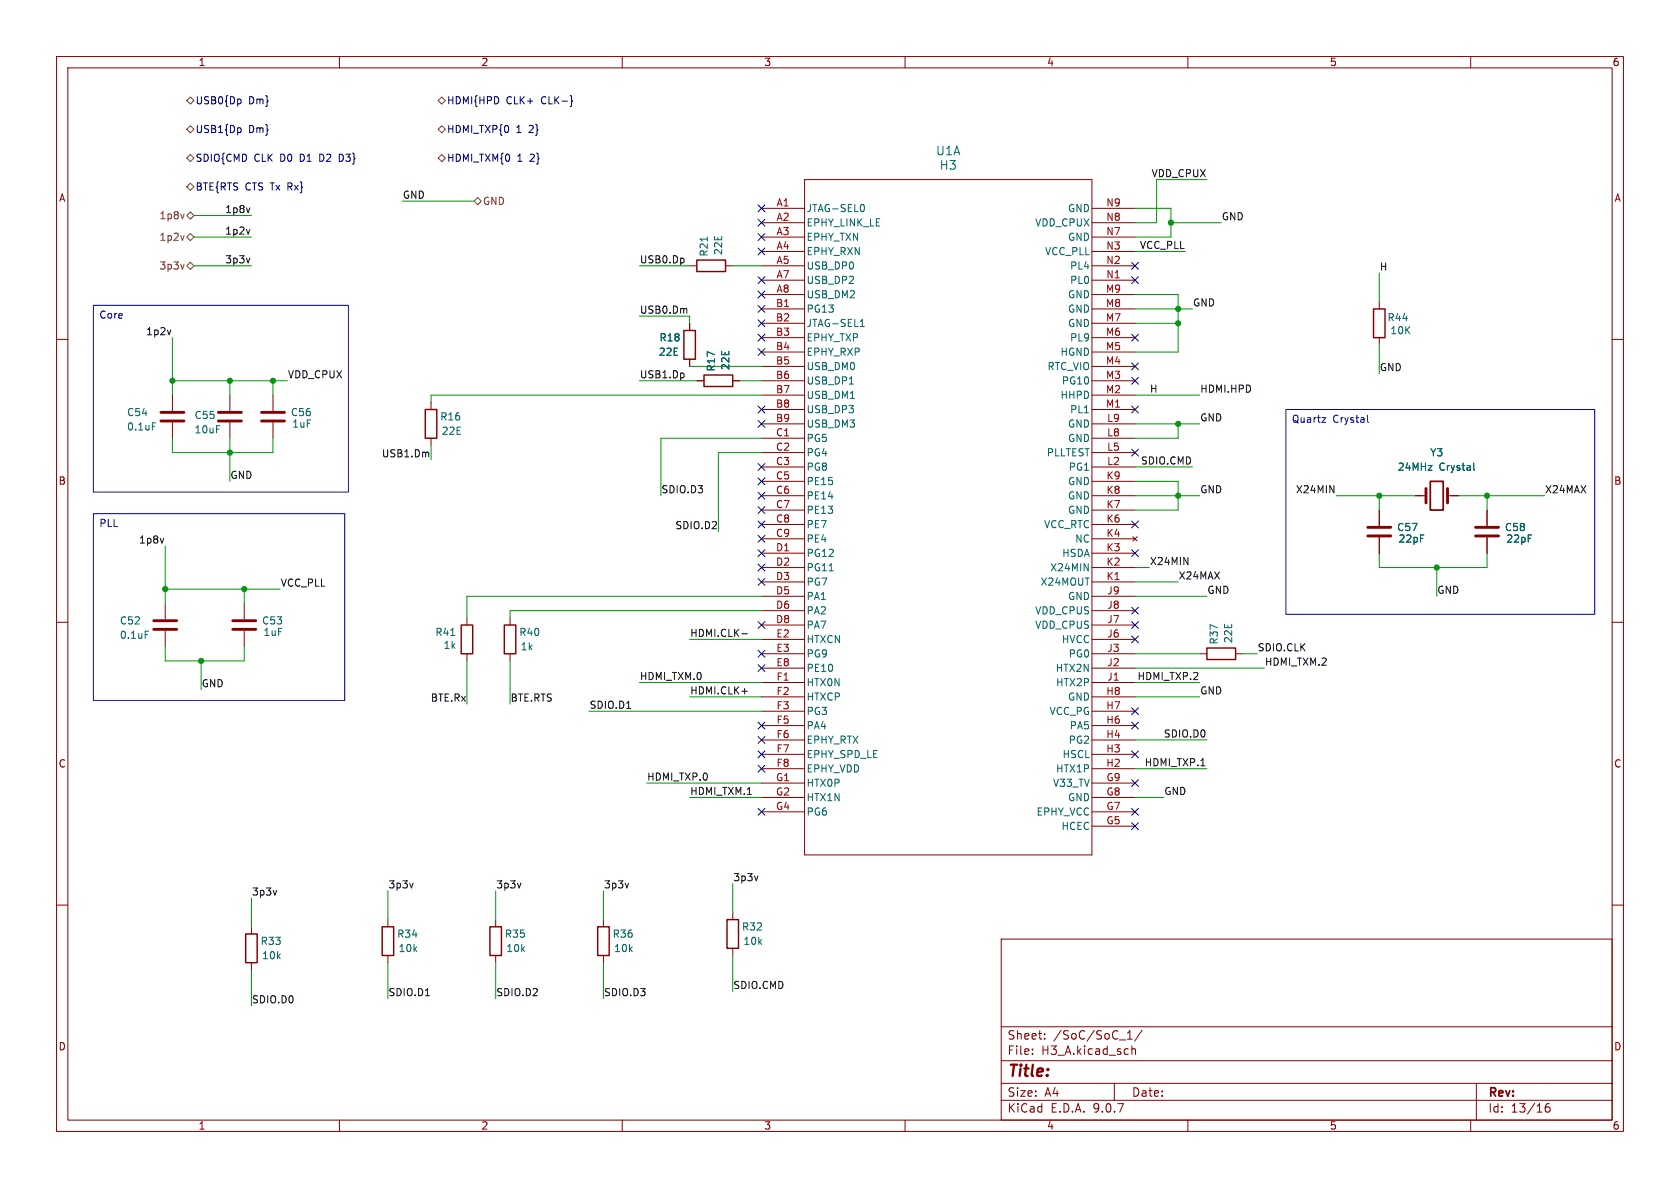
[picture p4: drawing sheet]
<svg xmlns="http://www.w3.org/2000/svg" width="297mm" height="210mm" viewBox="0 0 297 210" stroke-linecap="round" stroke-linejoin="round" font-family="sans-serif">
<g fill="none" stroke="#840000" stroke-width=".18">
<path d="M10 10h277v190h-277zM12 12h273v186h-273zM60 10v2M110 10v2M160 10v2M210 10v2M260 10v2M134.6 36.8h7.6M134.6 39.4h7.6M142.2 31.8h50.8v119.3h-50.8zM193 36.8h7.7M193 39.4h7.7"/>
<path d="M121.9 47h1.3M121.9 57.2v1.2M128.3 47h1.2M134.6 41.9h7.6M134.6 44.5h7.6M134.6 47h7.6M134.6 49.5h7.6M134.6 52.1h7.6M134.6 54.6h7.6M134.6 57.2h7.6M134.6 59.7h7.6M193 41.9h7.7"/>
<path d="M193 44.5h7.7M193 47h7.7M193 49.5h7.7M193 52.1h7.7M193 54.6h7.7M193 57.2h7.7M193 59.7h7.7M243.8 53.3v1.3M243.8 59.7v1.3M10 60h2M30.5 69.9v2.7M30.5 74.7v2.8"/>
<path d="M40.6 69.9v2.7M40.6 74.7v2.8M48.3 69.9v2.7M48.3 74.7v2.8M76.2 71.1v1.3M76.2 77.5v1.2M121.9 63.5v1.3M123.2 67.3h1.3M129.5 67.3h1.3M134.6 67.3h7.6M134.6 62.2h7.6M134.6 64.8h7.6"/>
<path d="M134.6 69.9h7.6M134.6 72.4h7.6M134.6 74.9h7.6M134.6 77.5h7.6M193 67.3h7.7M193 62.2h7.7M193 64.8h7.7M193 69.9h7.7M193 72.4h7.7M193 74.9h7.7M193 77.5h7.7M285 60h2"/>
<path d="M134.6 80h7.6M134.6 82.6h7.6M134.6 85.1h7.6M134.6 87.6h7.6M134.6 90.2h7.6M134.6 92.7h7.6M134.6 95.3h7.6M134.6 97.8h7.6M193 80h7.7M193 82.6h7.7M193 85.1h7.7M193 87.6h7.7"/>
<path d="M193 90.2h7.7M193 92.7h7.7M193 95.3h7.7M193 97.8h7.7M200.3 94.9l.7 .7M201 94.9l-.7 .7M243.8 90.2v2.8M243.8 95v2.8M250.2 87.6h1.9M255.9 87.6h1.9M262.9 90.2v2.8M262.9 95v2.8"/>
<path d="M10 110h2M29.2 106.7v2.8M29.2 111.5v2.8M43.2 106.7v2.8M43.2 111.5v2.8M82.5 109.2v1.3M82.5 115.6v1.2M90.2 109.2v1.3M90.2 115.6v1.2M134.6 100.3h7.6M134.6 102.9h7.6M134.6 105.4h7.6"/>
<path d="M134.6 108h7.6M134.6 110.5h7.6M134.6 113h7.6M134.6 115.6h7.6M134.6 118.1h7.6M193 100.3h7.7M193 102.9h7.7M193 105.4h7.7M193 108h7.7M193 110.5h7.7M193 113h7.7M193 115.6h7.7"/>
<path d="M193 118.1h7.7M212.1 115.6h1.3M218.4 115.6h1.3M285 110h2M134.6 120.7h7.6M134.6 123.2h7.6M134.6 125.7h7.6M134.6 128.3h7.6M134.6 130.8h7.6M134.6 133.4h7.6M134.6 135.9h7.6M134.6 138.4h7.6"/>
<path d="M193 120.7h7.7M193 123.2h7.7M193 125.7h7.7M193 128.3h7.7M193 130.8h7.7M193 133.4h7.7M193 135.9h7.7M193 138.4h7.7M134.6 141h7.6M134.6 143.5h7.6M193 141h7.7M193 143.5h7.7"/>
<path d="M193 146.1h7.7M10 160h2M44.4 163.8v1.3M44.4 170.2v1.3M68.6 162.6v1.2M68.6 168.9v1.3M87.6 162.6v1.2M87.6 168.9v1.3M106.7 162.6v1.2M106.7 168.9v1.3M129.5 161.3v1.3M129.5 167.6v1.3"/>
<path d="M177 166h108v32h-108zM285 160h2M60 198v2M110 198v2M160 198v2M177 194.5h108M177 191.5h108M177 187.5h108M177 181.5h108M182.5 186.3v.1M182.5 185.5v.1M184.7 183.6v.1"/>
<path d="M184.7 182.8v.1M197 191.5v3M199.3 183.7h.9M199.3 182.6l.4-.4v1.5M200.1 184.9v1.5M200.1 185.5l.2-.1 .4 .1v.9M201.9 182.1l-1.3 2M210 198v2M260 198v2M261 191.5v6.5M273.9 195.1a.59 .59 0 0 0-.7 .6v.6l.1 .2 .4 .1 .3-.1v-.5l-.1-.3h-.4l-.3 .3"/>
</g>
<g fill="none" stroke="#840000" stroke-width=".25">
<path d="M120.9 58.4h2v5.1h-2zM123.2 46h5.1v2h-5.1zM242.8 54.6h2.1v5.1h-2.1zM75.2 72.4h2v5.1h-2zM124.5 66.3h5v2h-5zM81.5 110.5h2.1v5.1h-2.1zM89.2 110.5h2v5.1h-2zM213.4 114.6h5v2h-5zM43.4 165.1h2.1v5.1h-2.1zM67.6 163.8h2v5.1h-2zM86.6 163.8h2v5.1h-2zM105.7 163.8h2v5.1h-2z"/>
<path d="M128.5 162.6h2.1v5h-2.1z"/>
</g>
<g fill="none" stroke="#840000" stroke-width=".51">
<path d="M28.4 74.4h4.1M28.4 72.9h4.1M38.6 74.4h4.1M38.6 72.9h4.1M46.2 74.4h4.1M46.2 72.9h4.1M241.8 93.2h4.1M241.8 94.7h4.1M252.1 86.4v2.5M255.9 86.4v2.5M260.9 93.2h4M260.9 94.7h4"/>
<path d="M27.2 109.7h4M27.2 111.3h4M41.1 109.7h4.1M41.1 111.3h4.1"/>
</g>
<path d="M152.4 36.1a.68 .68 0 0 1 .4 .7 .68 .68 0 0 1-.4 .6M125 41.9v.7M152.1 57.7h.7M152.1 56.8l.4-.3v1.2M26.9 74.7h.6M150.2 67.9h.7M260.5 81.9v1l.2 .2M25.7 111.6h.6M79.7 112.3h.7M146.6 100.9h.7" fill="none" stroke="#006464" stroke-width=".18"/>
<path d="M252.9 85.1h2.2v5.1h-2.2z" fill="none" stroke="#840000" stroke-width=".3"/>
<g fill="none" stroke="#725600" stroke-width=".18">
<path d="M33 17.8l.7-.7 .6 .7-.6 .6zM77.5 17.8l.6-.7 .6 .7-.6 .6zM32.5 37.8l-.3 .9M33 33l.7-.6 .6 .6-.6 .7zM33 27.9l.7-.6 .6 .6-.6 .7zM33 38.1l.7-.6 .6 .6-.6 .6zM33.7 22.2l.6 .7-.6 .6-.7-.6zM77.5 27.9l.6-.6 .6 .6-.6 .7zM78.1 22.2l.6 .7-.6 .6-.6-.6zM83.8 35.6l.7-.7 .6 .7-.6 .6zM32.5 46.7l-.3 .9M32.5 41.6l-.3 .9"/>
<path d="M33 47l.7-.6 .6 .6-.6 .6zM33 41.9l.7-.6 .6 .6-.6 .6z"/>
</g>
<g fill="none" stroke="#000084" stroke-width=".18">
<path d="M42.4 17.5l.2 .3v.3l-.2 .3M100.9 16.9l.1 .2v.6l.2 .2-.2 .2v.6l-.1 .1M42.4 22.6l.2 .2v.4l-.2 .2M60.3 27.2h-.3v1.3h.3M134 38.8l1.2 1.2M134 36.2l1.2 1.2M135.2 38.8l-1.2 1.2M135.2 36.2l-1.2 1.2M134 51.5l1.2 1.2M134 48.9l1.2 1.2M134 41.3l1.2 1.2M134 43.8l1.2 1.3"/>
<path d="M134 54l1.2 1.2M134 59.1l1.2 1.2M134 56.5l1.2 1.3M135.2 51.5l-1.2 1.2M135.2 48.9l-1.2 1.2M135.2 41.3l-1.2 1.2M135.2 43.8l-1.2 1.3M135.2 54l-1.2 1.2M135.2 59.1l-1.2 1.2M135.2 56.5l-1.2 1.3M200.1 59.1l1.2 1.2M200.1 46.4l1.2 1.2"/>
<path d="M200.1 48.9l1.2 1.2M201.3 48.9l-1.2 1.2M201.3 59.1l-1.2 1.2M201.3 46.4l-1.2 1.2M134 71.8l1.2 1.2M134 74.3l1.2 1.2M134 61.6l1.2 1.2M135.2 71.8l-1.2 1.2M135.2 74.3l-1.2 1.2M135.2 61.6l-1.2 1.2M200.1 64.2l1.2 1.2M200.1 79.4l1.2 1.2"/>
<path d="M200.1 66.7l1.2 1.2M200.1 71.8l1.2 1.2M201.3 64.2l-1.2 1.2M201.3 79.4l-1.2 1.2M201.3 66.7l-1.2 1.2M201.3 71.8l-1.2 1.2M134 84.5l1.2 1.2M134 87l1.2 1.2M134 81.9l1.2 1.3M134 89.6l1.2 1.2M134 97.2l1.2 1.2M134 94.6l1.2 1.3"/>
<path d="M134 99.7l1.2 1.2M134 92.1l1.2 1.2M135.2 84.5l-1.2 1.2M135.2 87l-1.2 1.2M135.2 81.9l-1.2 1.3M135.2 89.6l-1.2 1.2M135.2 97.2l-1.2 1.2M135.2 94.6l-1.2 1.3M135.2 99.7l-1.2 1.2M135.2 92.1l-1.2 1.2M200.1 92.1l1.2 1.2M200.1 97.2l1.2 1.2"/>
<path d="M201.3 92.1l-1.2 1.2M201.3 97.2l-1.2 1.2M134 102.3l1.2 1.2M134 115l1.2 1.2M134 117.5l1.2 1.2M134 109.9l1.2 1.2M135.2 102.3l-1.2 1.2M135.2 115l-1.2 1.2M135.2 117.5l-1.2 1.2M135.2 109.9l-1.2 1.2M200.1 109.9l1.2 1.2M200.1 112.4l1.2 1.2"/>
<path d="M200.1 107.3l1.2 1.3M201.3 109.9l-1.2 1.2M201.3 112.4l-1.2 1.2M201.3 107.3l-1.2 1.3M134 127.7l1.2 1.2M134 130.2l1.2 1.2M134 135.3l1.2 1.2M134 132.7l1.2 1.3M135.2 130.2l-1.2 1.2M135.2 127.7l-1.2 1.2M135.2 135.3l-1.2 1.2M135.2 132.7l-1.2 1.3"/>
<path d="M200.1 137.8l1.2 1.2M200.1 132.7l1.2 1.3M200.1 127.7l1.2 1.2M200.1 125.1l1.2 1.2M201.3 137.8l-1.2 1.2M201.3 132.7l-1.2 1.3M201.3 127.7l-1.2 1.2M201.3 125.1l-1.2 1.2M134 142.9l1.2 1.2M135.2 142.9l-1.2 1.2M200.1 145.4l1.2 1.3M200.1 142.9l1.2 1.2"/>
<path d="M201.3 145.4l-1.2 1.3M201.3 142.9l-1.2 1.2"/>
</g>
<g fill="none" stroke="#0f0f0f" stroke-width=".18">
<path d="M44.2 36.7l-.3 .9M30.2 58.3l-.3 .9M44.2 40.6l-.3 .8M44.2 45.6l-.3 .9M121.4 54.6v.8M75.7 80l.1 .8M28.9 95.2l-.3 .8M131.2 112h.9M110.8 125.2h.7M131.2 122.2h.9M212.3 135.4h.7M48.9 157.4l-.3 .8"/>
<path d="M73 156.1l-.3 .9M92.1 156.1l-.3 .9M111.1 156.1l-.3 .9M134 154.9l-.3 .8M75.2 176h.7"/>
</g>
<g fill="none" stroke="#009600" stroke-width=".18">
<path d="M34.3 38.1h10.1M71.1 35.6h12.7M200.7 36.8h6.3v5.1h-6.3M207 39.4h8.9M213.4 31.8h-8.9v7.6h-3.8M30.5 59.7v10.2M34.3 41.9h10.1M34.3 47h10.1M113 47h8.9M113 55.9h8.9v1.3M129.5 47h5.1M200.7 52.1h7.6v10.1h-7.6"/>
<path d="M200.7 57.2h7.6M200.7 54.6h10.1M200.7 44.5h8.8M243.8 48.3v5M30.5 77.5v2.5h17.8v-2.5M30.5 67.3h20.3M40.6 67.3v2.6M40.6 77.5v7.6M48.3 67.3v2.6M76.2 78.7v2.6M113 67.3h10.2M121.9 64.8h12.7"/>
<path d="M130.8 67.3h3.8M134.6 69.9h-58.4v1.2M134.6 77.5h-17.8v10.1M200.7 74.9h11.4M200.7 69.9h11.4M208.3 74.9v2.6h-7.6M243.8 61v5M29.2 96.5v10.2M134.6 80h-7.6v14M200.7 87.6h11.4M200.7 85.1h7.6v5.1h-7.6M200.7 82.6h10.1"/>
<path d="M236.2 87.6h14M243.8 97.8v2.5h19.1v-2.5M243.8 87.6v2.6M257.8 87.6h15.2M262.9 87.6v2.6M29.2 114.3v2.5h14v-2.5M29.2 104.1h20.3M35.6 116.8v5.1M43.2 104.1v2.6M82.5 116.8v7.7M90.2 116.8v7.7M121.9 113h12.7"/>
<path d="M134.6 105.4h-52.1v3.8M134.6 108h-44.4v1.2M200.7 100.3h2.5M200.7 105.4h12.7M200.7 102.9h7.6M200.7 115.6h11.4M200.7 118.1h22.8M219.7 115.6h2.5M254 100.3v5.1M104.1 125.7h30.5M113 120.7h21.6M114.3 138.4h20.3"/>
<path d="M121.9 123.2h12.7M200.7 123.2h11.4M200.7 120.7h11.4M200.7 135.9h12.7M200.7 130.8h12.7M44.4 158.8v5M68.6 157.5v5.1M87.6 157.5v5.1M106.7 157.5v5.1M121.9 141h12.7M129.5 156.2v5.1M200.7 141h5"/>
<path d="M44.4 171.5v6.3M68.6 170.2v6.3M87.6 170.2v6.3M106.7 170.2v6.3M129.5 168.9v6.4"/>
</g>
<path d="M16.5 54h45.1v33h-45.1zM227.3 72.4h54.6v36.2h-54.6zM233.7 73.8h.7l-.7 .9h.7M241.7 73.4v1.1l.2 .2M16.5 90.8h44.5v33h-44.5z" fill="none" stroke="#0000c2" stroke-width=".18"/>
<g fill="#009600" stroke="#009600" stroke-width=".18">
<circle cx="35.6" cy="116.8" r=".46"/>
<circle cx="43.2" cy="104.1" r=".46"/>
<circle cx="30.5" cy="67.3" r=".46"/>
<circle cx="40.6" cy="67.3" r=".46"/>
<circle cx="48.3" cy="67.3" r=".46"/>
<circle cx="40.6" cy="80" r=".46"/>
<circle cx="29.2" cy="104.1" r=".46"/>
<circle cx="243.8" cy="87.6" r=".46"/>
<circle cx="262.9" cy="87.6" r=".46"/>
<circle cx="254" cy="100.3" r=".46"/>
<circle cx="208.3" cy="74.9" r=".46"/>
<circle cx="208.3" cy="87.6" r=".46"/>
<circle cx="208.3" cy="57.2" r=".46"/>
<circle cx="208.3" cy="54.6" r=".46"/>
<circle cx="207" cy="39.4" r=".46"/>
</g>
<text font-size="2.8" fill="#840000" x="178" y="190.9">Title:</text>
<g font-size="2.1" fill="#006464">
<text x="165.4" y="27.7">U1A</text>
<text x="166" y="30.2">H3</text>
</g>
<g font-size="2.1" fill="#840000">
<text x="178" y="184">Sheet:</text>
<text x="186.2" y="184">/SoC/SoC_1/</text>
<text x="178" y="186.7">File:</text>
<text x="184.1" y="186.7">H3_A.kicad_sch</text>
<text x="178" y="196.9">KiCad</text>
<text x="178" y="194.1">Size:</text>
<text x="184.7" y="194.1">A4</text>
<text x="185.7" y="196.9">E.D.A.</text>
<text x="193.3" y="196.9">9.0.7</text>
<text x="200" y="194.1">Date:</text>
<text x="263" y="194.3">Rev:</text>
<text x="263" y="196.9">Id:</text>
<text x="267.1" y="196.9">13/16</text>
</g>
<g font-size="1.8" fill="#840000">
<text x="35" y="11.9">1</text>
<text x="85" y="11.9">2</text>
<text x="135" y="11.9">3</text>
<text x="185" y="11.9">4</text>
<text x="235" y="11.9">5</text>
<text x="285" y="11.9">6</text>
<text x="10.3" y="35.9">A</text>
<text x="285.3" y="35.9">A</text>
<text x="10.3" y="85.9">B</text>
<text x="285.3" y="85.9">B</text>
<text x="10.3" y="135.9">C</text>
<text x="285.3" y="135.9">C</text>
<text x="10.3" y="185.9">D</text>
<text x="285.3" y="185.9">D</text>
<text x="35" y="199.9">1</text>
<text x="85" y="199.9">2</text>
<text x="135" y="199.9">3</text>
<text x="185" y="199.9">4</text>
<text x="235" y="199.9">5</text>
<text x="285" y="199.9">6</text>
</g>
<g font-size="1.8" fill="#000084">
<text x="34.5" y="23.7">USB1{Dp</text>
<text x="34.5" y="18.6">USB0{Dp</text>
<text x="43.9" y="23.7">Dm}</text>
<text x="43.9" y="18.6">Dm}</text>
<text x="78.9" y="23.7">HDMI_TXP{0</text>
<text x="78.9" y="18.6">HDMI{HPD</text>
<text x="89.5" y="18.6">CLK+</text>
<text x="91.2" y="23.7">1</text>
<text x="93.6" y="23.7">2}</text>
<text x="95.8" y="18.6">CLK-}</text>
<text x="34.5" y="28.8">SDIO{CMD</text>
<text x="44.9" y="28.8">CLK</text>
<text x="49.6" y="28.8">D0</text>
<text x="53.3" y="28.8">D1</text>
<text x="56.9" y="28.8">D2</text>
<text x="60.6" y="28.8">D3}</text>
<text x="78.9" y="28.8">HDMI_TXM{0</text>
<text x="91.4" y="28.8">1</text>
<text x="93.8" y="28.8">2}</text>
<text x="34.5" y="33.9">BTE{RTS</text>
<text x="43.3" y="33.9">CTS Tx Rx}</text>
</g>
<g font-size="1.8" fill="#0f0f0f">
<text x="71.1" y="35.2">GND</text>
<text x="203.5" y="31.4">VDD_CPUX</text>
<text x="39.7" y="41.6">1p2v</text>
<text x="39.7" y="37.8">1p8v</text>
<text x="215.9" y="39">GND</text>
<text x="39.7" y="46.6">3p3v</text>
<text x="113" y="46.6">USB0.Dp</text>
<text x="201.4" y="44.1">VCC_PLL</text>
<text x="243.8" y="47.9">H</text>
<text x="25.7" y="59.3">1p2v</text>
<text x="113" y="55.5">USB0.Dm</text>
<text x="210.8" y="54.3">GND</text>
<text x="243.8" y="65.7">GND</text>
<text x="50.8" y="67">VDD_CPUX</text>
<text x="113" y="67">USB1.Dp</text>
<text x="203.2" y="69.5">H</text>
<text x="212.1" y="69.5">HDMI.HPD</text>
<text x="212.1" y="74.6">GND</text>
<text x="67.4" y="80.9">USB1.Dm</text>
<text x="201.6" y="82.2">SDIO.CMD</text>
<text x="40.6" y="84.7">GND</text>
<text x="116.8" y="87.3">SDIO.D3</text>
<text x="212.1" y="87.3">GND</text>
<text x="229" y="87.3">X24MIN</text>
<text x="273" y="87.3">X24MAX</text>
<text x="119.3" y="93.6">SDIO.D2</text>
<text x="24.5" y="96.2">1p8v</text>
<text x="203.2" y="100">X24MIN</text>
<text x="49.5" y="103.8">VCC_PLL</text>
<text x="208.3" y="102.5">X24MAX</text>
<text x="213.4" y="105.1">GND</text>
<text x="254" y="105.1">GND</text>
<text x="121.9" y="112.7">HDMI.CLK-</text>
<text x="222.2" y="115.2">SDIO.CLK</text>
<text x="223.5" y="117.8">HDMI_TXM.2</text>
<text x="35.6" y="121.6">GND</text>
<text x="76.1" y="124.1">BTE.Rx</text>
<text x="90.2" y="124.1">BTE.RTS</text>
<text x="104.1" y="125.4">SDIO.D1</text>
<text x="113" y="120.3">HDMI_TXM.0</text>
<text x="121.9" y="122.8">HDMI.CLK+</text>
<text x="201" y="120.3">HDMI_TXP.2</text>
<text x="212.1" y="122.8">GND</text>
<text x="205.7" y="130.5">SDIO.D0</text>
<text x="202.3" y="135.5">HDMI_TXP.1</text>
<text x="114.3" y="138.1">HDMI_TXP.0</text>
<text x="121.9" y="140.6">HDMI_TXM.1</text>
<text x="205.7" y="140.6">GND</text>
<text x="129.5" y="155.9">3p3v</text>
<text x="44.4" y="158.4">3p3v</text>
<text x="68.6" y="157.1">3p3v</text>
<text x="87.6" y="157.1">3p3v</text>
<text x="106.7" y="157.1">3p3v</text>
<text x="44.4" y="177.5">SDIO.D0</text>
<text x="68.6" y="176.2">SDIO.D1</text>
<text x="87.6" y="176.2">SDIO.D2</text>
<text x="106.7" y="176.2">SDIO.D3</text>
<text x="129.5" y="174.9">SDIO.CMD</text>
</g>
<g font-size="1.8" fill="#725600">
<text x="28.1" y="39">1p8v</text>
<text x="85.3" y="36.4">GND</text>
<text x="28.1" y="47.9">3p3v</text>
<text x="28.1" y="42.8">1p2v</text>
</g>
<g font-size="1.8" fill="#a90000">
<text x="137.2" y="36.6">A1</text>
<text x="137.2" y="39.1">A2</text>
<text x="137.2" y="41.7">A3</text>
<text x="195.5" y="36.6">N9</text>
<text x="195.5" y="39.1">N8</text>
<text x="195.5" y="41.7">N7</text>
<text x="137.2" y="44.2">A4</text>
<text x="137.2" y="46.7">A5</text>
<text x="195.5" y="44.2">N3</text>
<text x="195.5" y="46.7">N2</text>
<text x="137.2" y="49.3">A7</text>
<text x="137.2" y="51.8">A8</text>
<text x="195.4" y="51.8">M9</text>
<text x="195.5" y="49.3">N1</text>
<text x="137.1" y="54.4">B1</text>
<text x="137.1" y="56.9">B2</text>
<text x="137.1" y="59.4">B3</text>
<text x="195.4" y="54.4">M8</text>
<text x="195.4" y="56.9">M7</text>
<text x="195.4" y="59.4">M6</text>
<text x="137.1" y="62">B4</text>
<text x="137.1" y="64.5">B5</text>
<text x="195.4" y="62">M5</text>
<text x="195.4" y="64.5">M4</text>
<text x="137.1" y="67.1">B6</text>
<text x="137.1" y="69.6">B7</text>
<text x="195.4" y="67.1">M3</text>
<text x="195.4" y="69.6">M2</text>
<text x="137.1" y="72.1">B8</text>
<text x="137.1" y="74.7">B9</text>
<text x="137.1" y="77.2">C1</text>
<text x="195.4" y="72.1">M1</text>
<text x="195.6" y="74.7">L9</text>
<text x="195.6" y="77.2">L8</text>
<text x="137.1" y="79.8">C2</text>
<text x="137.1" y="82.3">C3</text>
<text x="195.6" y="79.8">L5</text>
<text x="195.6" y="82.3">L2</text>
<text x="137.1" y="84.8">C5</text>
<text x="137.1" y="87.4">C6</text>
<text x="137.1" y="89.9">C7</text>
<text x="195.5" y="84.8">K9</text>
<text x="195.5" y="87.4">K8</text>
<text x="195.5" y="89.9">K7</text>
<text x="137.1" y="92.5">C8</text>
<text x="137.1" y="95">C9</text>
<text x="195.5" y="92.5">K6</text>
<text x="195.5" y="95">K4</text>
<text x="137.1" y="97.5">D1</text>
<text x="137.1" y="100.1">D2</text>
<text x="195.5" y="97.5">K3</text>
<text x="195.5" y="100.1">K2</text>
<text x="137.1" y="102.6">D3</text>
<text x="137.1" y="105.2">D5</text>
<text x="137.1" y="107.7">D6</text>
<text x="195.5" y="102.6">K1</text>
<text x="195.7" y="105.2">J9</text>
<text x="195.7" y="107.7">J8</text>
<text x="137.1" y="110.2">D8</text>
<text x="137.1" y="112.8">E2</text>
<text x="195.7" y="110.2">J7</text>
<text x="195.7" y="112.8">J6</text>
<text x="137.1" y="115.3">E3</text>
<text x="137.1" y="117.9">E8</text>
<text x="195.7" y="115.3">J3</text>
<text x="195.7" y="117.9">J2</text>
<text x="137.2" y="120.4">F1</text>
<text x="137.2" y="122.9">F2</text>
<text x="137.2" y="125.5">F3</text>
<text x="195.5" y="122.9">H8</text>
<text x="195.5" y="125.5">H7</text>
<text x="195.7" y="120.4">J1</text>
<text x="137.2" y="128">F5</text>
<text x="137.2" y="130.6">F6</text>
<text x="195.5" y="128">H6</text>
<text x="195.5" y="130.6">H4</text>
<text x="137.2" y="133.1">F7</text>
<text x="137.2" y="135.6">F8</text>
<text x="195.5" y="133.1">H3</text>
<text x="195.5" y="135.6">H2</text>
<text x="137.1" y="138.2">G1</text>
<text x="137.1" y="140.7">G2</text>
<text x="137.1" y="143.3">G4</text>
<text x="195.5" y="138.2">G9</text>
<text x="195.5" y="140.7">G8</text>
<text x="195.5" y="143.3">G7</text>
<text x="195.5" y="145.8">G5</text>
</g>
<g font-size="1.8" fill="#006464">
<text x="142.5" y="37.7">JTAG-SEL0</text>
<text x="142.5" y="40.2">EPHY_LINK_LE</text>
<text x="182.9" y="40.2">VDD_CPUX</text>
<text x="188.7" y="37.7">GND</text>
<text x="125.3" y="45.5" transform="rotate(-90 125.3 45.5)">R21</text>
<text x="127.9" y="45.2" transform="rotate(-90 127.9 45.2)">22E</text>
<text x="142.5" y="42.8">EPHY_TXN</text>
<text x="142.5" y="45.3">EPHY_RXN</text>
<text x="142.5" y="47.9">USB_DP0</text>
<text x="184.7" y="45.3">VCC_PLL</text>
<text x="188.7" y="42.8">GND</text>
<text x="189.1" y="47.9">PL4</text>
<text x="142.5" y="50.4">USB_DP2</text>
<text x="142.5" y="52.9">USB_DM2</text>
<text x="188.7" y="52.9">GND</text>
<text x="189.1" y="50.4">PL0</text>
<text x="142.5" y="55.5">PG13</text>
<text x="142.5" y="58">JTAG-SEL1</text>
<text x="188.7" y="55.5">GND</text>
<text x="188.7" y="58">GND</text>
<text x="245.2" y="57">R44</text>
<text x="245.7" y="59.3">10K</text>
<text x="116.4" y="63.1">22E</text>
<text x="116.5" y="60.6">R18</text>
<text x="126.6" y="65.8" transform="rotate(-90 126.6 65.8)">R17</text>
<text x="129.1" y="65.5" transform="rotate(-90 129.1 65.5)">22E</text>
<text x="142.5" y="60.6">EPHY_TXP</text>
<text x="142.5" y="63.1">EPHY_RXP</text>
<text x="142.5" y="65.6">USB_DM0</text>
<text x="185.1" y="65.6">RTC_VIO</text>
<text x="187.4" y="63.1">HGND</text>
<text x="189.1" y="60.6">PL9</text>
<text x="142.5" y="68.2">USB_DP1</text>
<text x="142.5" y="70.7">USB_DM1</text>
<text x="187.4" y="70.7">HHPD</text>
<text x="187.6" y="68.2">PG10</text>
<text x="22.4" y="73.8">C54</text>
<text x="22.4" y="76.3">0.1uF</text>
<text x="34.3" y="74.3">C55</text>
<text x="34.3" y="76.8">10uF</text>
<text x="51.3" y="73.8">C56</text>
<text x="51.6" y="75.8">1uF</text>
<text x="77.7" y="74.5">R16</text>
<text x="78" y="77.1">22E</text>
<text x="142.5" y="73.3">USB_DP3</text>
<text x="142.5" y="75.8">USB_DM3</text>
<text x="188.7" y="75.8">GND</text>
<text x="189.1" y="73.3">PL1</text>
<text x="142.5" y="78.3">PG5</text>
<text x="142.5" y="80.9">PG4</text>
<text x="142.5" y="83.4">PG8</text>
<text x="185" y="80.9">PLLTEST</text>
<text x="188.7" y="78.3">GND</text>
<text x="188.8" y="83.4">PG1</text>
<text x="247" y="83.4">24MHz</text>
<text x="252.7" y="80.9">Y3</text>
<text x="254.4" y="83.4">Crystal</text>
<text x="142.5" y="86">PE15</text>
<text x="142.5" y="88.5">PE14</text>
<text x="188.7" y="86">GND</text>
<text x="188.7" y="88.5">GND</text>
<text x="142.5" y="91">PE13</text>
<text x="142.5" y="93.6">PE7</text>
<text x="184.5" y="93.6">VCC_RTC</text>
<text x="188.7" y="91">GND</text>
<text x="246.9" y="94.1">C57</text>
<text x="265.9" y="94.1">C58</text>
<text x="142.5" y="96.1">PE4</text>
<text x="142.5" y="98.7">PG12</text>
<text x="142.5" y="101.2">PG11</text>
<text x="185.6" y="101.2">X24MIN</text>
<text x="187.7" y="98.7">HSDA</text>
<text x="190" y="96.1">NC</text>
<text x="247.2" y="96.1">22pF</text>
<text x="266.2" y="96.1">22pF</text>
<text x="142.5" y="103.7">PG7</text>
<text x="142.5" y="106.3">PA1</text>
<text x="183.9" y="103.7">X24MOUT</text>
<text x="188.7" y="106.3">GND</text>
<text x="21.1" y="110.6">C52</text>
<text x="21.1" y="113.1">0.1uF</text>
<text x="46.2" y="110.6">C53</text>
<text x="46.5" y="112.6">1uF</text>
<text x="76.9" y="112.6">R41</text>
<text x="91.7" y="112.6">R40</text>
<text x="142.5" y="108.8">PA2</text>
<text x="142.5" y="111.4">PA7</text>
<text x="142.5" y="113.9">HTXCN</text>
<text x="182.9" y="108.8">VDD_CPUS</text>
<text x="182.9" y="111.4">VDD_CPUS</text>
<text x="187.6" y="113.9">HVCC</text>
<text x="218" y="113.8" transform="rotate(-90 218 113.8)">22E</text>
<text x="78.3" y="114.9">1k</text>
<text x="92" y="115.2">1k</text>
<text x="142.5" y="116.4">PG9</text>
<text x="142.5" y="119">PE10</text>
<text x="186.5" y="119">HTX2N</text>
<text x="188.8" y="116.4">PG0</text>
<text x="215.5" y="114" transform="rotate(-90 215.5 114)">R37</text>
<text x="142.5" y="121.5">HTX0N</text>
<text x="142.5" y="124.1">HTXCP</text>
<text x="186.6" y="121.5">HTX2P</text>
<text x="188.7" y="124.1">GND</text>
<text x="142.5" y="126.6">PG3</text>
<text x="142.5" y="129.1">PA4</text>
<text x="142.5" y="131.7">EPHY_RTX</text>
<text x="185.4" y="126.6">VCC_PG</text>
<text x="188.8" y="131.7">PG2</text>
<text x="189" y="129.1">PA5</text>
<text x="142.5" y="134.2">EPHY_SPD_LE</text>
<text x="142.5" y="136.8">EPHY_VDD</text>
<text x="186.6" y="136.8">HTX1P</text>
<text x="187.7" y="134.2">HSCL</text>
<text x="142.5" y="139.3">HTX0P</text>
<text x="142.5" y="141.8">HTX1N</text>
<text x="186.1" y="139.3">V33_TV</text>
<text x="188.7" y="141.8">GND</text>
<text x="142.5" y="144.4">PG6</text>
<text x="183.1" y="144.4">EPHY_VCC</text>
<text x="187.6" y="146.9">HCEC</text>
<text x="46" y="167.2">R33</text>
<text x="70.1" y="166">R34</text>
<text x="89.2" y="166">R35</text>
<text x="108.2" y="166">R36</text>
<text x="131.1" y="164.7">R32</text>
<text x="131.3" y="167.2">10k</text>
<text x="46.2" y="169.8">10k</text>
<text x="70.4" y="168.5">10k</text>
<text x="89.4" y="168.5">10k</text>
<text x="108.5" y="168.5">10k</text>
</g>
<g font-size="1.8" fill="#0000c2">
<text x="17.5" y="56.7">Core</text>
<text x="228.3" y="75.1">Quartz</text>
<text x="235.6" y="75.1">Crystal</text>
<text x="17.5" y="93.5">PLL</text>
</g>
</svg>
